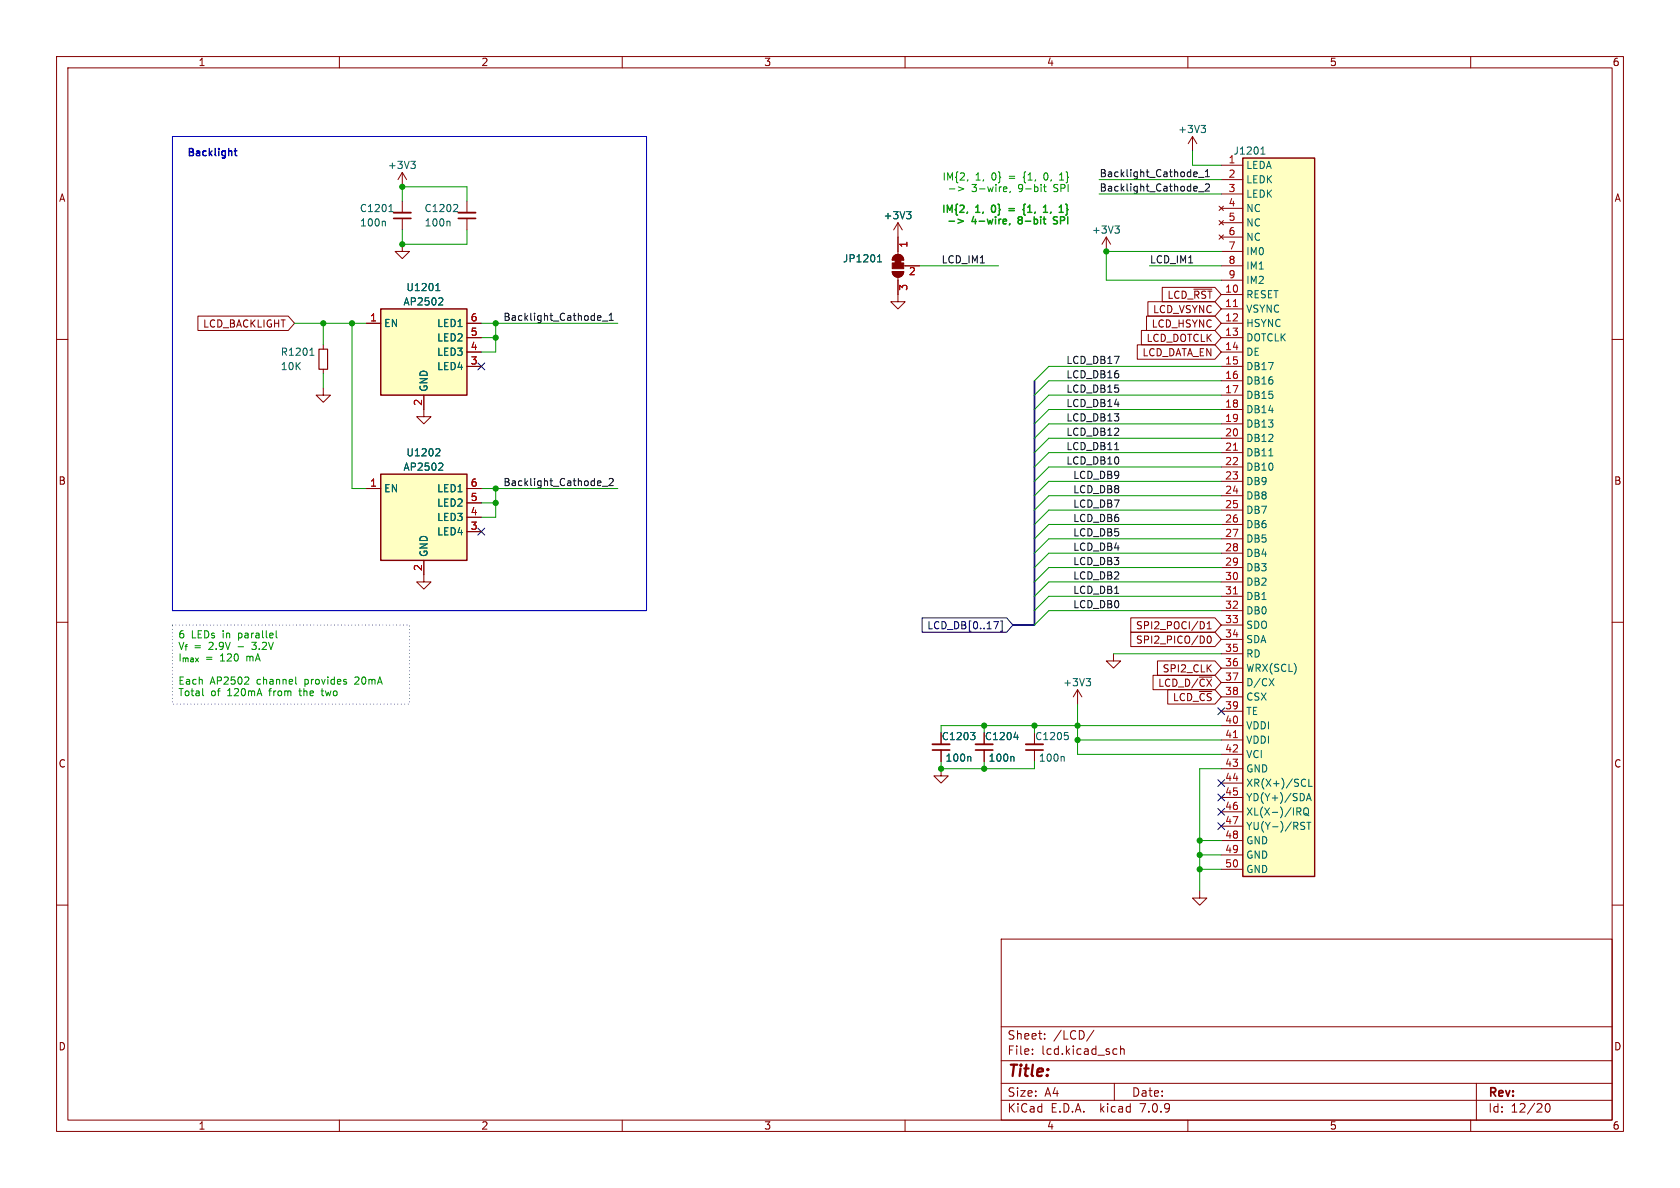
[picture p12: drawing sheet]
<svg xmlns="http://www.w3.org/2000/svg" width="297mm" height="210mm" viewBox="0 0 297 210" stroke-linecap="round" stroke-linejoin="round" font-family="sans-serif">
<g fill="none" stroke="#840000" stroke-width=".18">
<path d="M10 10h277v190h-277zM12 12h273v186h-273zM60 10v2M110 10v2M160 10v2M210 10v2M260 10v2M71.1 30.5v2.5M71.1 35.6v2M71.1 38.6v2M71.1 30.5l.8 1.3M71.1 30.5l-.7 1.3"/>
<path d="M82.5 35.6v2M82.5 38.6v2M158.7 39.4l.8 1.2M158.7 39.4v5.6M158.7 39.4l-.7 1.2M210.8 24.1l.8 1.3M210.8 24.1v2.6M210.8 24.1l-.7 1.3M215.5 36.4l.8 .8M215.5 39l.8 .8M215.9 29.2h3.8M215.9 31.8h3.8"/>
<path d="M215.9 34.3h3.8M215.9 36.8h3.8M215.9 39.4h3.8M216.3 36.4l-.8 .8M216.3 39l-.8 .8M10 60h2M35 55.9h16l1.1 1.3-1.1 1.2h-16zM64.8 57.2h2.5M71.1 43.2v1.3h-1.3l1.3 1.2 1.3-1.2h-1.3M82.5 57.2h2.6M82.5 59.7h2.6M157.7 48h2.1a1.02 1.02 0 0 1-1.1 1 1.02 1.02 0 0 1-1-1z"/>
<path d="M158 45.2a1.02 1.02 0 0 1 1.1-.2 1.02 1.02 0 0 1 .7 1h-2.1zM158.7 49v4.3h-1.2l1.2 1.3 1.3-1.3h-1.3M159.8 47h2.8M195.6 41.9l.7 1.3M195.6 41.9v2.6M195.6 41.9l-.8 1.3M201.8 58.4h13l1.1 1.3-1.1 1.3h-13zM202.7 55.9h12.1l1.1 1.3-1.1 1.2h-12.1zM202.9 53.3h11.9l1.1 1.3-1.1 1.3h-11.9zM205.5 50.8h9.3l1.1 1.3-1.1 1.2h-9.3zM211.1 51.1h3.1M215.5 41.5l.8 .8"/>
<path d="M215.9 47h3.8M215.9 52.1h3.8M215.9 54.6h3.8M215.9 57.2h3.8M215.9 59.7h3.8M215.9 41.9h3.8M215.9 44.5h3.8M215.9 49.5h3.8M216.3 41.5l-.8 .8M285 60h2M57.1 68.6v1.3h-1.2l1.2 1.2 1.3-1.2h-1.3M57.1 61v.7"/>
<path d="M57.1 65.3v.7M74.9 69.9v3.8h-1.2l1.2 1.2 1.3-1.2h-1.3M82.5 62.2h2.6M82.5 64.8h2.6M201.1 61h13.7l1.1 1.2-1.1 1.3h-13.7zM215.9 62.2h3.8M215.9 64.8h3.8M215.9 67.3h3.8M215.9 69.9h3.8M215.9 72.4h3.8M215.9 74.9h3.8M215.9 77.5h3.8"/>
<path d="M64.8 86.4h2.5M74.9 99.1v3.8h-1.2l1.2 1.2 1.3-1.2h-1.3M82.5 86.4h2.6M82.5 94h2.6M82.5 91.4h2.6M82.5 88.9h2.6M215.9 80h3.8M215.9 82.6h3.8M215.9 85.1h3.8M215.9 87.6h3.8M215.9 90.2h3.8M215.9 92.7h3.8"/>
<path d="M215.9 95.3h3.8M215.9 97.8h3.8M10 110h2M196.8 115.6v1.2h-1.2l1.2 1.3 1.3-1.3h-1.3M199.9 111.8h14.9l1.1 1.2-1.1 1.3h-14.9zM199.9 109.2h14.9l1.1 1.3-1.1 1.3h-14.9zM203.8 119.4h11l1.1 1.3-1.1 1.2h-11zM204.6 116.8h10.2l1.1 1.3-1.1 1.3h-10.2zM212.9 110.2v.7M213.4 111.2h.7M213.4 110.3l.4-.4v1.3M213.6 112.5l.1-.1a.68 .68 0 0 1 .4 .7 .68 .68 0 0 1-.4 .6 .84 .84 0 0 1-.1-1.2z"/>
<path d="M215.9 100.3h3.8M215.9 102.9h3.8M215.9 105.4h3.8M215.9 108h3.8M215.9 110.5h3.8M215.9 113h3.8M215.9 115.6h3.8M215.9 118.1h3.8M285 110h2M166.4 135.9v1.3h-1.3l1.3 1.2 1.2-1.2h-1.2M166.4 132.6v2M174 132.6v2"/>
<path d="M182.9 132.6v2M190.5 121.9l.8 1.3M190.5 121.9v2.6M190.5 121.9l-.8 1.3M206.4 121.9h8.4l1.1 1.3-1.1 1.3h-8.4zM215.9 130.8h3.8M215.9 133.4h3.8M215.9 135.9h3.8M215.9 138.4h3.8M215.9 120.7h3.8M215.9 123.2h3.8M215.9 125.7h3.8"/>
<path d="M215.9 128.3h3.8M10 160h2M212.1 157.5v1.3h-1.3l1.3 1.2 1.3-1.2h-1.3M215.9 141h3.8M215.9 143.5h3.8M215.9 146.1h3.8M215.9 148.6h3.8M215.9 151.1h3.8M215.9 153.7h3.8M285 160h2M177 166h108v32h-108zM60 198v2"/>
<path d="M110 198v2M160 198v2M177 194.5h108M177 191.5h108M177 187.5h108M177 181.5h108M182.5 186.3v.1M182.5 185.5v.1M184.7 183.6v.1M184.7 182.8v.1M193.4 182.1l-1.3 2M197 191.5v3"/>
<path d="M197 185.4l.5 .1M197.5 186.3l-.5 .1M198.1 185.5l.2-.1 .4 .1v.9M198.1 184.9v1.5M210 198v2M260 198v2M261 191.5v6.5M273.4 195.2l.1-.1a.81 .81 0 0 1 .6 .6 .81 .81 0 0 1-.3 .8l-.1 .1a.81 .81 0 0 1-.6-.6 .81 .81 0 0 1 .3-.8z"/>
</g>
<g fill="none" stroke="#006464" stroke-width=".18">
<path d="M67.9 39.1l.2 .2v.6M68.8 37.4h.7M68.9 36.4l.2-.3v1.3M72.6 28.5h.8l-.4 .5M73.2 29l.2 .2v.3l-.2 .3M79.4 39.1l.2 .2v.6M80.7 36.1l.2 .3v.3l-.8 .7h.8M160.3 37.4h.7l-.4 .5M160.8 37.9l.2 .2v.3l-.2 .3M197.1 39.9h.8l-.4 .5M212.3 22.2h.8l-.4 .5M212.9 22.7l.2 .2v.3l-.2 .2"/>
<path d="M222.9 27.2h.7M223 26.3l.3-.3v1.2M77 51.4h.8M77.2 50.4l.2-.3v1.3M78 52.6l.3 .3-.1 .3-.7 .7h.8M155.1 46.3h.8M155.1 45.4l.4-.4v1.3M197.6 40.4l.3 .3v.3l-.3 .2M54.8 62.8h.7M54.9 61.8l.2-.3v1.3M77.2 79.3l.5 .1 .1 .3-.8 .9h.8M78 81.9l.3 .2-.1 .3-.7 .7h.8"/>
<path d="M224.3 80.6h.7M192 120h.8l-.4 .4M224.4 120l.8 1.2M225.2 120l-.8 1.2M171.4 133.7l.2 .2v.7M171.6 129.5h.8l-.5 .5M172.1 130l.3 .2v.3l-.3 .3M179.1 133.7l.2 .2v.7M179.3 130.3h.7M179.9 129.9v.9M188 133.7l.1 .2v.7M188.2 129.5h.6"/>
<path d="M188.6 130l.3 .2v.3l-.3 .3M192.6 120.4l.2 .3v.3l-.2 .2M230.5 137.7l.3 .2M230.8 138.9l-.3 .1M231.4 137.7v1.3h.6M229.3 142.8h.5l.2 .3-.1 .3-.6 .1M229.6 143.5l.4 .6M230.2 146l.3 .1 .2 .3-.3 .2h-.3M230.2 145.4h.5M230.5 143l.3-.2a.43 .43 0 0 1 .5 .4v.5a.42 .42 0 0 1-.4 .4 .42 .42 0 0 1-.4-.4zM230.7 143.8l.4 .2M231 141.5l.4-1.2 .4 1.2"/>
<path d="M231 145.4h.7M231.1 141.2h.6M231.1 144l.3 .2M231.4 145.4v1.2"/>
</g>
<path d="M69.6 37.6h3M81 37.6h3.1M164.8 131.6h3.1M172.5 131.6h3M181.4 131.6h3" fill="none" stroke="#840000" stroke-width=".33"/>
<path d="M69.6 38.6h3M81 38.6h3.1M164.8 132.6h3.1M172.5 132.6h3M181.4 132.6h3" fill="none" stroke="#840000" stroke-width=".3"/>
<g fill="#840000" stroke="#840000" stroke-width=".18">
<path d="M158.2 46h1.1v.5h-1.1z"/>
<path d="M158 45.2a1.02 1.02 0 0 1 1.1-.2 1.02 1.02 0 0 1 .7 1h-2.1z"/>
<path d="M157.7 46.5h2.1v1h-2.1z"/>
<path d="M157.7 48h2.1a1.02 1.02 0 0 1-1.1 1 1.02 1.02 0 0 1-1-1z"/>
</g>
<g fill="#ffffc2" stroke="#ffffc2" stroke-width=".18">
<path d="M219.7 27.9h12.7v127h-12.7z"/>
<path d="M67.3 54.6h15.2v15.3h-15.2z"/>
<path d="M67.3 83.8h15.2v15.3h-15.2z"/>
</g>
<path d="M219.7 27.9h12.7v127h-12.7zM67.3 54.6h15.2v15.3h-15.2zM67.3 83.8h15.2v15.3h-15.2z" fill="none" stroke="#840000" stroke-width=".25"/>
<path d="M218 54.2h.8M218 79.6h.8M218 105h.8M218 130.4h.8" fill="none" stroke="#a90000" stroke-width=".18"/>
<path d="M56.4 61.7h1.5v3.6h-1.5z" fill="none" stroke="#840000" stroke-width=".2"/>
<g fill="none" stroke="#000084" stroke-width=".18">
<path d="M84.5 64.2l1.2 1.2M85.7 64.2l-1.2 1.2M84.5 93.4l1.2 1.2M85.7 93.4l-1.2 1.2M163 109.2h15l1.1 1.3-1.1 1.3h-15zM175.7 109.9h.8l-.5 1.3M176.9 109.8h.3v1.8h-.3M215.3 137.8l1.2 1.2M215.3 125.1l1.2 1.2M216.5 137.8l-1.2 1.2M216.5 125.1l-1.2 1.2M215.3 145.4l1.2 1.3"/>
<path d="M215.3 142.9l1.2 1.2M215.3 140.4l1.2 1.2M216.5 145.4l-1.2 1.3M216.5 142.9l-1.2 1.2M216.5 140.4l-1.2 1.2"/>
</g>
<g fill="none" stroke="#0f0f0f" stroke-width=".18">
<path d="M211.2 30.4l.4 .1v.2l-.6 .1M211.6 31.2h-.4M211.9 31.4h1M211.9 33.9h1M213.1 31.2h.7M213.1 30.3l.4-.3v1.2M213.1 32.6l.5-.1 .2 .4-.8 .9h.8M105.8 55.8l.4 .1v.2l-.6 .1M106.2 56.6h-.4M106.5 56.8h.9M107.7 56.6h.7M107.7 55.7l.3-.3v1.2"/>
<path d="M197.1 79.5h.7M106.5 86h.9M107.7 84.7l.5-.1 .2 .3-.8 .9h.8"/>
</g>
<path d="M41.4 26.7h.5M41.6 26.3v1l.3 .2" fill="none" stroke="#0000c2" stroke-width=".25"/>
<g fill="none" stroke="#008400" stroke-width=".18">
<path d="M167.8 33.4h1M169.4 33l1 .4-1 .4M171.1 31.8l-.1 .2M177.5 33.8h.4M177.5 33.1l.3-.1 .2 .3-.6 .2M178.6 33.8l-.1 .3M184.5 33h.5M184.7 30.7l-.2 .3 .2 .7M184.7 32.6v1.1l.3 .2M187.3 31.8h.7M187.3 30.9l.4-.3v1.2M43.9 119.8v.4"/>
<path d="M48.8 111.5v1.1l.2 .2M52.3 119.7v1.1l.2 .1M35.8 122.8l.2 .2M43.2 120.9h.8M56.9 121.7l.1 1.2"/>
</g>
<g fill="none" stroke="#008400" stroke-width=".25">
<path d="M167.8 39.1h.9M169.3 38.7l1 .4-1 .4M171 37.5l-.1 .2M177.8 38.7l.1 .3-.6 .2M177.9 39.5l-.1 .1M178.4 36.9h.9M178.4 37.2h.9M178.5 39.5l-.1 .3M181.3 36.1l-.3 .2v.6l-.2 .2 .2 .1 .1 .8M181.7 37.5h.7M181.8 36.6h-.1M184.4 38.7h.5"/>
<path d="M184.5 37.5h.7M184.6 39.5l.3 .1M185.8 37.5l-.1 .2M186.2 39.5l.5 .1M186.2 38.6l.1 .3 .4 .1M188.4 36.1l.2 .2v.6l.2 .2-.2 .1v.6"/>
</g>
<path d="M30.5 110.5h41.9v14h-41.9z" fill="none" stroke="#0000c2" stroke-width=".18" stroke-dasharray="0 .6"/>
<path d="M30.5 24.1h83.8v83.9h-83.8z" fill="none" stroke="#0000c2" stroke-width=".18"/>
<path d="M182.9 67.3v43.2h-3.8" fill="none" stroke="#000084" stroke-width=".3"/>
<g fill="none" stroke="#009600" stroke-width=".18">
<path d="M71.1 35.6v-2.6h11.4v2.6M194.3 34.3h21.6M194.3 31.8h21.6M210.8 26.7v2.5h5.1M52.1 57.2h12.7M57.1 57.2v3.8M62.2 57.2v29.2h2.6M71.1 40.6v2.6h11.4v-2.6M85.1 59.7h2.5M85.1 57.2h24.1M87.6 57.2v5h-2.5M162.6 47h13.9"/>
<path d="M203.2 47h12.7M215.9 44.5h-20.3v5h20.3M57.1 66v2.6M215.9 77.5h-30.5l-2.5 2.5M215.9 72.4h-30.5l-2.5 2.5M215.9 74.9h-30.5l-2.5 2.6M215.9 67.3h-30.5l-2.5 2.6M215.9 69.9h-30.5l-2.5 2.5M215.9 64.8h-30.5l-2.5 2.5M85.1 86.4h24.1M85.1 88.9h2.5M87.6 86.4v5h-2.5"/>
<path d="M215.9 97.8h-30.5l-2.5 2.5M215.9 80h-30.5l-2.5 2.6M215.9 82.6h-30.5l-2.5 2.5M215.9 90.2h-30.5l-2.5 2.5M215.9 87.6h-30.5l-2.5 2.6M215.9 92.7h-30.5l-2.5 2.6M215.9 95.3h-30.5l-2.5 2.5M215.9 85.1h-30.5l-2.5 2.5M196.8 115.6h19.1M215.9 102.9h-30.5l-2.5 2.5M215.9 108h-30.5l-2.5 2.5M215.9 100.3h-30.5l-2.5 2.6"/>
<path d="M215.9 105.4h-30.5l-2.5 2.6M166.4 134.6v1.3h16.5v-1.3M174 128.3v1.2M174 134.6v1.3M182.9 128.3v1.2M190.5 124.5v8.9h25.4M190.5 130.8h25.4M215.9 128.3h-49.5v1.2M215.9 135.9h-3.8v21.6M212.1 153.7h3.8M212.1 148.6h3.8M212.1 151.1h3.8"/>
</g>
<g fill="#009600" stroke="#009600" stroke-width=".18">
<circle cx="195.6" cy="44.5" r=".46"/>
<circle cx="87.6" cy="88.9" r=".46"/>
<circle cx="87.6" cy="86.4" r=".46"/>
<circle cx="87.6" cy="59.7" r=".46"/>
<circle cx="190.5" cy="128.3" r=".46"/>
<circle cx="190.5" cy="130.8" r=".46"/>
<circle cx="166.4" cy="135.9" r=".46"/>
<circle cx="182.9" cy="128.3" r=".46"/>
<circle cx="174" cy="128.3" r=".46"/>
<circle cx="87.6" cy="57.2" r=".46"/>
<circle cx="71.1" cy="33" r=".46"/>
<circle cx="71.1" cy="43.2" r=".46"/>
<circle cx="57.1" cy="57.2" r=".46"/>
<circle cx="62.2" cy="57.2" r=".46"/>
<circle cx="174" cy="135.9" r=".46"/>
<circle cx="212.1" cy="148.6" r=".46"/>
<circle cx="212.1" cy="153.7" r=".46"/>
<circle cx="212.1" cy="151.1" r=".46"/>
</g>
<text font-size="2.8" fill="#840000" x="178" y="190.9">Title:</text>
<g font-size="2.1" fill="#840000">
<text x="178" y="184">Sheet:</text>
<text x="186.2" y="184">/LCD/</text>
<text x="178" y="186.7">File:</text>
<text x="184.1" y="186.7">lcd.kicad_sch</text>
<text x="178" y="196.9">KiCad</text>
<text x="178" y="194.1">Size:</text>
<text x="184.7" y="194.1">A4</text>
<text x="185.7" y="196.9">E.D.A.</text>
<text x="194.6" y="196.9">kicad</text>
<text x="200" y="194.1">Date:</text>
<text x="201.8" y="196.9">7.0.9</text>
<text x="263" y="194.3">Rev:</text>
<text x="263" y="196.9">Id:</text>
<text x="267.1" y="196.9">12/20</text>
</g>
<g font-size="1.8" fill="#840000">
<text x="35" y="11.9">1</text>
<text x="85" y="11.9">2</text>
<text x="135" y="11.9">3</text>
<text x="185" y="11.9">4</text>
<text x="235" y="11.9">5</text>
<text x="285" y="11.9">6</text>
<text x="10.3" y="35.9">A</text>
<text x="285.3" y="35.9">A</text>
<text x="206.3" y="53">LCD_~{RST}</text>
<text x="35.8" y="58.1">LCD_BACKLIGHT</text>
<text x="203.5" y="58.1">LCD_HSYNC</text>
<text x="203.7" y="55.6">LCD_VSYNC</text>
<text x="201.9" y="63.2">LCD_DATA_EN</text>
<text x="202.6" y="60.6">LCD_DOTCLK</text>
<text x="10.3" y="85.9">B</text>
<text x="285.3" y="85.9">B</text>
<text x="200.7" y="114">SPI2_PICO/D0</text>
<text x="200.7" y="111.4">SPI2_POCI/D1</text>
<text x="205.4" y="119.1">SPI2_CLK</text>
<text x="204.7" y="121.6">LCD_D/~{CX}</text>
<text x="207.3" y="124.1">LCD_~{CS}</text>
<text x="166.4" y="131">C1203</text>
<text x="174" y="131">C1204</text>
<text x="10.3" y="135.9">C</text>
<text x="285.3" y="135.9">C</text>
<text x="10.3" y="185.9">D</text>
<text x="285.3" y="185.9">D</text>
<text x="35" y="199.9">1</text>
<text x="85" y="199.9">2</text>
<text x="135" y="199.9">3</text>
<text x="185" y="199.9">4</text>
<text x="235" y="199.9">5</text>
<text x="285" y="199.9">6</text>
</g>
<g font-size="1.8" fill="#006464">
<text x="208.2" y="23.7">+3V3</text>
<text x="218" y="27.5">J1201</text>
<text x="68.5" y="30.1">+3V3</text>
<text x="220.2" y="30.1">LEDA</text>
<text x="220.2" y="32.6">LEDK</text>
<text x="220.2" y="35.2">LEDK</text>
<text x="63.5" y="37.7">C1201</text>
<text x="63.5" y="40.2">100n</text>
<text x="74.9" y="37.7">C1202</text>
<text x="75" y="40.2">100n</text>
<text x="156.1" y="39">+3V3</text>
<text x="192.9" y="41.5">+3V3</text>
<text x="220.2" y="37.7">NC</text>
<text x="220.2" y="40.2">NC</text>
<text x="148.9" y="46.6">JP1201</text>
<text x="220.2" y="42.8">NC</text>
<text x="220.2" y="45.3">IM0</text>
<text x="220.2" y="47.9">IM1</text>
<text x="71.7" y="51.7">U1201</text>
<text x="220.2" y="52.9">RESET</text>
<text x="220.2" y="50.4">IM2</text>
<text x="67.8" y="58">EN</text>
<text x="71.2" y="54.2">AP2502</text>
<text x="77.2" y="58">LED1</text>
<text x="220.2" y="55.5">VSYNC</text>
<text x="220.2" y="58">HSYNC</text>
<text x="49.5" y="63.1">R1201</text>
<text x="49.5" y="65.6">10K</text>
<text x="77.2" y="65.6">LED4</text>
<text x="77.2" y="63.1">LED3</text>
<text x="77.2" y="60.6">LED2</text>
<text x="220.2" y="60.6">DOTCLK</text>
<text x="220.2" y="63.1">DE</text>
<text x="220.2" y="65.6">DB17</text>
<text x="75.8" y="69.3" transform="rotate(-90 75.8 69.3)">GND</text>
<text x="220.2" y="68.2">DB16</text>
<text x="220.2" y="70.7">DB15</text>
<text x="220.2" y="73.3">DB14</text>
<text x="220.2" y="75.8">DB13</text>
<text x="71.2" y="83.4">AP2502</text>
<text x="71.7" y="80.9">U1202</text>
<text x="220.2" y="78.3">DB12</text>
<text x="220.2" y="80.9">DB11</text>
<text x="220.2" y="83.4">DB10</text>
<text x="67.8" y="87.2">EN</text>
<text x="77.2" y="89.8">LED2</text>
<text x="77.2" y="87.2">LED1</text>
<text x="220.2" y="86">DB9</text>
<text x="220.2" y="88.5">DB8</text>
<text x="77.2" y="94.8">LED4</text>
<text x="77.2" y="92.3">LED3</text>
<text x="220.2" y="91">DB7</text>
<text x="220.2" y="93.6">DB6</text>
<text x="75.8" y="98.6" transform="rotate(-90 75.8 98.6)">GND</text>
<text x="220.2" y="96.1">DB5</text>
<text x="220.2" y="98.7">DB4</text>
<text x="220.2" y="101.2">DB3</text>
<text x="220.2" y="103.7">DB2</text>
<text x="220.2" y="106.3">DB1</text>
<text x="220.2" y="108.8">DB0</text>
<text x="220.2" y="111.4">SDO</text>
<text x="220.2" y="113.9">SDA</text>
<text x="220.2" y="116.4">RD</text>
<text x="220.2" y="119">WRX(SCL)</text>
<text x="187.9" y="121.5">+3V3</text>
<text x="220.2" y="121.5">D/CX</text>
<text x="220.2" y="124.1">CSX</text>
<text x="182.9" y="131">C1205</text>
<text x="220.2" y="131.7">VDDI</text>
<text x="220.2" y="126.6">TE</text>
<text x="220.2" y="129.1">VDDI</text>
<text x="167.1" y="134.8">100n</text>
<text x="174.7" y="134.8">100n</text>
<text x="183.6" y="134.8">100n</text>
<text x="220.2" y="134.2">VCI</text>
<text x="220.2" y="136.8">GND</text>
<text x="220.2" y="139.3">XR(X+)/SCL</text>
<text x="220.2" y="141.8">YD(Y+)/SDA</text>
<text x="220.2" y="144.4">XL(X-)/IRQ</text>
<text x="220.2" y="146.9">YU(Y-)/RST</text>
<text x="220.2" y="149.5">GND</text>
<text x="220.2" y="152">GND</text>
<text x="220.2" y="154.5">GND</text>
</g>
<text font-size="1.8" fill="#0000c2" x="33" y="27.7">Backlight</text>
<g font-size="1.8" fill="#a90000">
<text x="217.1" y="29">1</text>
<text x="217.1" y="31.5">2</text>
<text x="217.1" y="34">3</text>
<text x="217.1" y="36.6">4</text>
<text x="217.1" y="39.1">5</text>
<text x="217.1" y="41.7">6</text>
<text x="160.7" y="43.9" transform="rotate(-90 160.7 43.9)">1</text>
<text x="217.1" y="44.2">7</text>
<text x="217.1" y="46.7">8</text>
<text x="160.6" y="49">2</text>
<text x="160.7" y="51.5" transform="rotate(-90 160.7 51.5)">3</text>
<text x="216.5" y="51.8">10</text>
<text x="217.1" y="49.3">9</text>
<text x="65.3" y="56.9">1</text>
<text x="83.1" y="59.4">5</text>
<text x="83.1" y="56.9">6</text>
<text x="216.5" y="54.4">11</text>
<text x="216.5" y="56.9">12</text>
<text x="216.5" y="59.4">13</text>
<text x="83.1" y="64.5">3</text>
<text x="83.1" y="62">4</text>
<text x="216.5" y="62">14</text>
<text x="216.5" y="64.5">15</text>
<text x="74.7" y="71.8" transform="rotate(-90 74.7 71.8)">2</text>
<text x="216.5" y="67.1">16</text>
<text x="216.5" y="69.6">17</text>
<text x="216.5" y="72.1">18</text>
<text x="216.5" y="74.7">19</text>
<text x="216.5" y="77.2">20</text>
<text x="216.5" y="79.8">21</text>
<text x="216.5" y="82.3">22</text>
<text x="65.3" y="86.1">1</text>
<text x="83.1" y="88.6">5</text>
<text x="83.1" y="86.1">6</text>
<text x="216.5" y="84.8">23</text>
<text x="216.5" y="87.4">24</text>
<text x="216.5" y="89.9">25</text>
<text x="83.1" y="93.7">3</text>
<text x="83.1" y="91.2">4</text>
<text x="216.5" y="92.5">26</text>
<text x="216.5" y="95">27</text>
<text x="74.7" y="101" transform="rotate(-90 74.7 101)">2</text>
<text x="216.5" y="97.5">28</text>
<text x="216.5" y="100.1">29</text>
<text x="216.5" y="102.6">30</text>
<text x="216.5" y="105.2">31</text>
<text x="216.5" y="107.7">32</text>
<text x="216.5" y="110.2">33</text>
<text x="216.5" y="112.8">34</text>
<text x="216.5" y="115.3">35</text>
<text x="216.5" y="117.9">36</text>
<text x="216.5" y="120.4">37</text>
<text x="216.5" y="122.9">38</text>
<text x="216.5" y="125.5">39</text>
<text x="216.5" y="130.6">41</text>
<text x="216.5" y="128">40</text>
<text x="216.5" y="133.1">42</text>
<text x="216.5" y="135.6">43</text>
<text x="216.5" y="138.2">44</text>
<text x="216.5" y="140.7">45</text>
<text x="216.5" y="143.3">46</text>
<text x="216.5" y="145.8">47</text>
<text x="216.5" y="148.3">48</text>
<text x="216.5" y="150.9">49</text>
<text x="216.5" y="153.4">50</text>
</g>
<g font-size="1.8" fill="#008400">
<text x="166.5" y="32">IM{2,</text>
<text x="171.8" y="34">3-wire,</text>
<text x="172.4" y="32">1,</text>
<text x="175.4" y="32">0}</text>
<text x="178.6" y="32">=</text>
<text x="180.1" y="34">9-bit</text>
<text x="181.4" y="32">{1,</text>
<text x="185.2" y="32">0,</text>
<text x="186.6" y="34">SPI</text>
<text x="188.2" y="32">1}</text>
<text x="166.2" y="37.7">IM{2,</text>
<text x="171.8" y="39.8">4-wire,</text>
<text x="172.4" y="37.7">1,</text>
<text x="175.7" y="37.7">0}</text>
<text x="180.4" y="39.8">8-bit</text>
<text x="182.3" y="37.7">{1,</text>
<text x="186.4" y="37.7">1,</text>
<text x="187.2" y="39.8">SPI</text>
<text x="31.4" y="113.2">6</text>
<text x="33.8" y="113.2">LEDs</text>
<text x="39.5" y="113.2">in</text>
<text x="42.4" y="113.2">parallel</text>
<text x="31.4" y="115.2">V_{f}</text>
<text x="31.4" y="117.3">I_{max}</text>
<text x="34.3" y="115.2">=</text>
<text x="36.3" y="117.3">=</text>
<text x="37" y="115.2">2.9V</text>
<text x="39" y="117.3">120</text>
<text x="42.3" y="115.2">-</text>
<text x="43.8" y="117.3">mA</text>
<text x="45" y="115.2">3.2V</text>
<text x="31.4" y="121.3">Each</text>
<text x="31.4" y="123.4">Total</text>
<text x="37.1" y="121.3">AP2502</text>
<text x="37.3" y="123.4">of</text>
<text x="40.3" y="123.4">120mA</text>
<text x="45.5" y="121.3">channel</text>
<text x="47.9" y="123.4">from</text>
<text x="53.4" y="123.4">the</text>
<text x="54.1" y="121.3">provides</text>
<text x="57.5" y="123.4">two</text>
<text x="63.2" y="121.3">20mA</text>
</g>
<g font-size="1.8" fill="#0f0f0f">
<text x="194.3" y="31.4">Backlight_Cathode_1</text>
<text x="194.3" y="33.9">Backlight_Cathode_2</text>
<text x="166.4" y="46.6">LCD_IM1</text>
<text x="203.2" y="46.6">LCD_IM1</text>
<text x="88.9" y="56.8">Backlight_Cathode_1</text>
<text x="188.4" y="64.4">LCD_DB17</text>
<text x="188.4" y="69.5">LCD_DB15</text>
<text x="188.4" y="67">LCD_DB16</text>
<text x="188.4" y="74.6">LCD_DB13</text>
<text x="188.4" y="72">LCD_DB14</text>
<text x="188.4" y="77.1">LCD_DB12</text>
<text x="188.4" y="79.7">LCD_DB11</text>
<text x="188.4" y="82.2">LCD_DB10</text>
<text x="88.9" y="86">Backlight_Cathode_2</text>
<text x="189.6" y="89.8">LCD_DB7</text>
<text x="189.6" y="87.3">LCD_DB8</text>
<text x="189.6" y="84.7">LCD_DB9</text>
<text x="189.6" y="94.9">LCD_DB5</text>
<text x="189.6" y="92.4">LCD_DB6</text>
<text x="189.6" y="100">LCD_DB3</text>
<text x="189.6" y="97.4">LCD_DB4</text>
<text x="189.6" y="107.6">LCD_DB0</text>
<text x="189.6" y="102.5">LCD_DB2</text>
<text x="189.6" y="105.1">LCD_DB1</text>
</g>
<text font-size="1.8" fill="#000084" x="163.8" y="111.4">LCD_DB[0..17]</text>
</svg>
